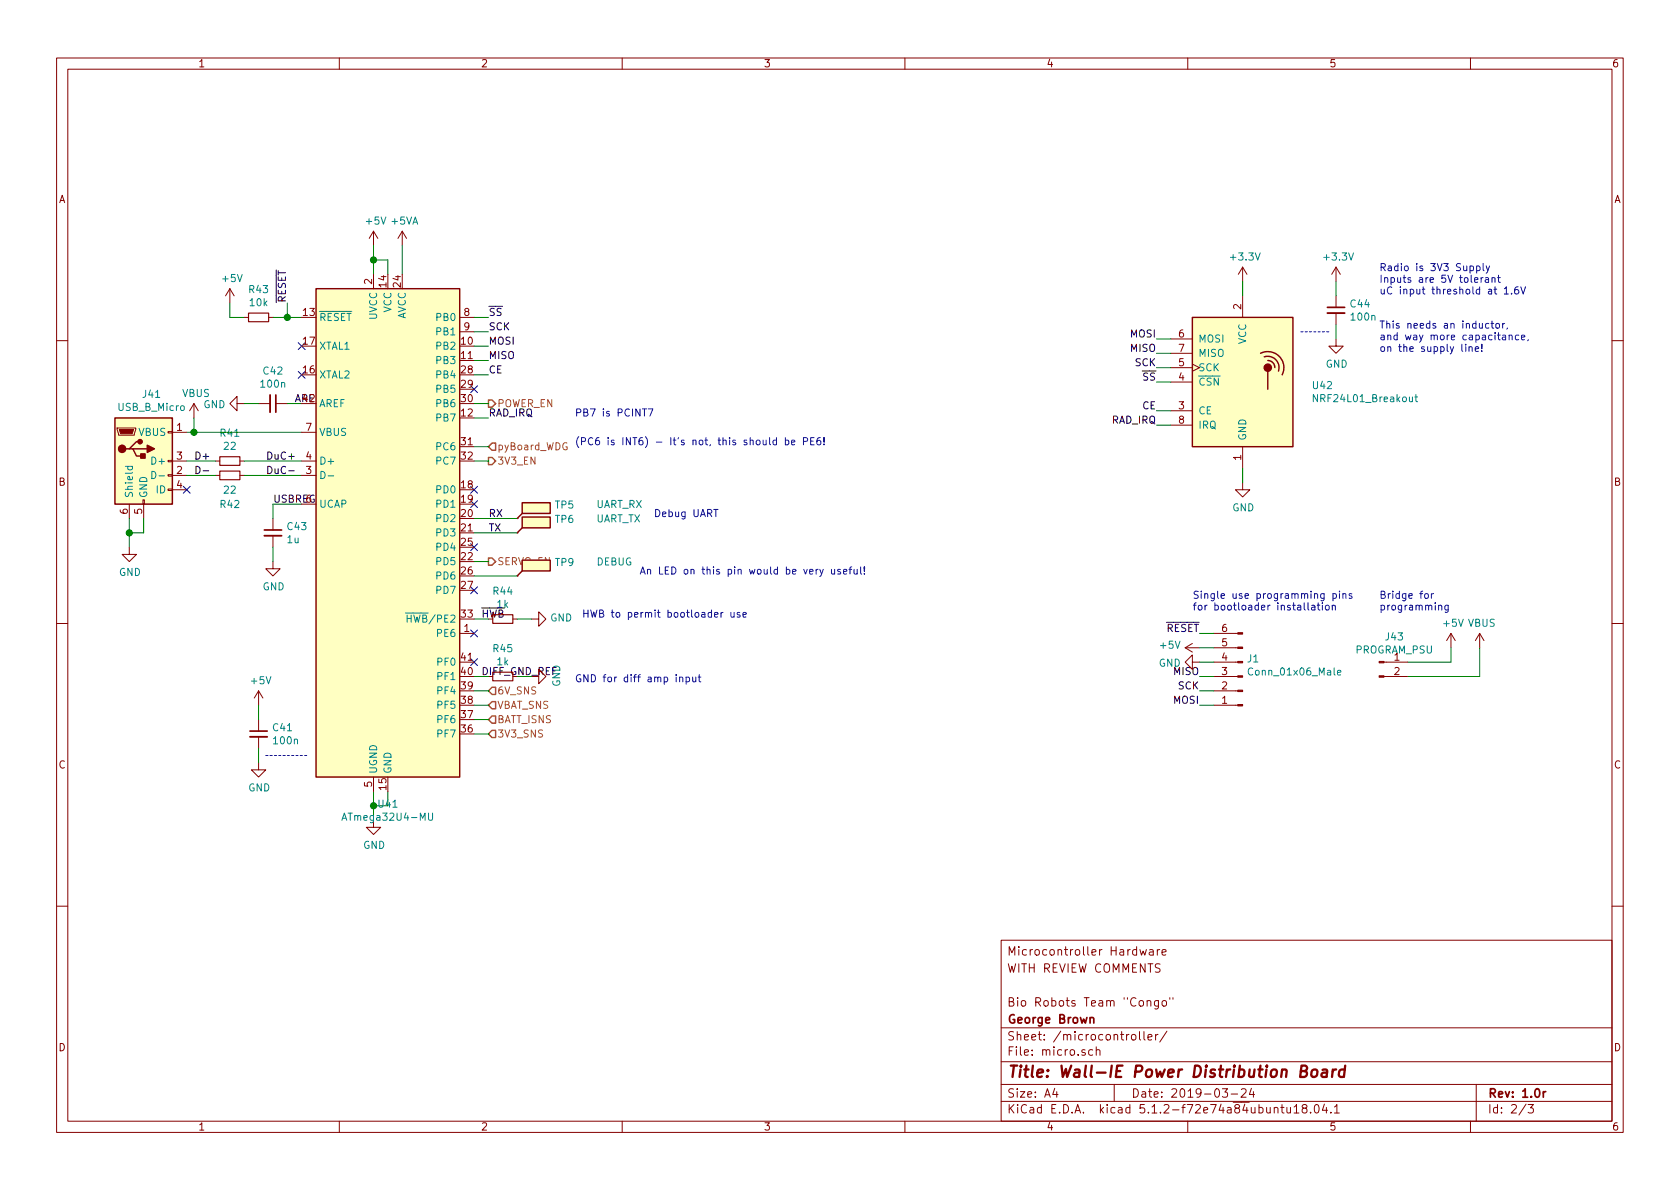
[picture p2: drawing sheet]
<svg xmlns="http://www.w3.org/2000/svg" width="297mm" height="210mm" viewBox="0 0 297 210" stroke-linecap="round" stroke-linejoin="round" font-family="sans-serif">
<g fill="none" stroke="#840000" stroke-width=".18">
<path d="M10 10.3h277v189.9h-277zM12 12.2h273v186.1h-273zM60 10.3v1.9M110 10.3v1.9M160 10.3v1.9M210 10.3v1.9M260 10.3v1.9M40.6 51l-.7 1.3M40.6 51v2.6M40.6 51l.8 1.3M43.2 56.1h.7M47.5 56.1h.8"/>
<path d="M66 40.9l-.7 1.3M66 40.9v2.5M66 48.5v2.5M66 40.9l.8 1.3M71.1 40.9l-.7 1.3M71.1 40.9v2.5M71.1 40.9l.8 1.3M81.3 56.1h2.5M81.3 58.7h2.5M207 59.9h3.8M219.7 47.2l-.8 1.3M219.7 47.2v2.6"/>
<path d="M219.7 52.3v3.8M219.7 47.2l.8 1.3M236.2 59.9v1.3h1.3l-1.3 1.3-1.3-1.3h1.3M236.2 47.2v2.6M236.2 52.3v2.1M236.2 55.4v2M236.2 47.2l-.7 1.3M236.2 47.2l.8 1.3M10 60.2h2M20.7 75.7h3.3v.2l-.3 1.1h-2.7zM29.7 76.3h.8v.3h-.8zM30.5 76.4h2.5"/>
<path d="M34.3 71.4l-.8 1.2M34.3 71.4v2.5M34.3 71.4l.8 1.2M41.9 71.4v-1.3l-1.3 1.3 1.3 1.2v-1.2h1.3M45.7 71.4h2.1M48.8 71.4h2M53.3 76.4h2.6M207 72.6h3.8M207 67.6h3.8M207 65h3.8M207 62.5h3.8M207 75.2h3.8"/>
<path d="M210.8 64.4l1.3 .6-1.3 .7M219.7 79v3.8M285 60.2h2M22.9 96.8v1.2h1.2l-1.2 1.3-1.3-1.3h1.3M22.9 89.1v2.6M25.3 88.4h.2v.7h-.2zM25.4 89.1v2.6M29.7 86.5h.8v.2h-.8zM29.7 83.9h.8v.3h-.8zM29.7 81.4h.8v.3h-.8zM30.5 84.1h2.5M30.5 81.5h2.5"/>
<path d="M30.5 86.6h2.5M38.1 84.1h.8M38.1 81.5h.8M42.4 84.1h.8M42.4 81.5h.8M48.3 99.3v1.3h1.2l-1.2 1.2-1.3-1.2h1.3M48.3 91.7v2M48.3 94.7v2.1M53.3 84.1h2.6M53.3 81.5h2.6M91.4 91.7h.1M91.4 94.2h.1"/>
<path d="M219.7 85.3v1.3h1.3l-1.3 1.3-1.3-1.3h1.3M10 110.3h2M81.3 112h2.5M90.7 109.5h.7M91.4 101.8h.1M94 119.6h1.2v-1.2l1.3 1.2-1.3 1.3v-1.3M94 109.5h1.2v-1.3l1.3 1.3-1.3 1.2v-1.2M209.5 114.5l1.3 .8M209.5 114.5h2.6M210.8 117.1v-1.3l-1.3 1.3 1.3 1.3v-1.3h1.3M210.8 113.8l-1.3 .7M214.6 119.6h4.2"/>
<path d="M214.6 117.1h4.2M214.6 114.5h4.2M214.6 112h4.2M244.7 119.6h4.2M244.7 117.1h4.2M256.5 112l-.7 1.3M256.5 112v2.5M256.5 112l.8 1.3M261.6 112l-.7 1.3M261.6 112v2.5M261.6 112l.8 1.3M285 110.3h2"/>
<path d="M45.7 134.9v1.2h1.3l-1.3 1.3-1.3-1.3h1.3M45.7 122.2v2.5M45.7 127.2v2.1M45.7 130.3v2M45.7 122.2l-.7 1.2M45.7 122.2l.8 1.2M66 137.4v2.5M214.6 122.2h4.2M214.6 124.7h4.2M66 145v1.3h1.3l-1.3 1.3-1.2-1.3h1.2M10 160.2h2M177 166.3h108v32h-108z"/>
<path d="M201.5 167.9l.3 1 .3-.7 .3 .7 .3-1M202.8 177.1l.1-.1a.37 .37 0 0 1 .6 .1v.8M203.3 168h.5l.1 .9M203.9 168.3h-.5l-.2 .2 .2 .4 .5-.1M204.6 167.9v1M204.8 176.9v1.2l-.3 .3h-.3M204.8 177l-.4-.1-.3 .3 .1 .6 .2 .1 .4-.1M205.1 167.9l-.4 .1-.1 .2M205.5 168.4l.7-.1-.1-.3-.4-.1-.2 .2v.7h.6M205.5 177.1l.3-.2 .4 .2v.5l-.1 .2-.3 .1-.3-.1zM206.8 176.4v.3M207.4 176.4v.3"/>
<path d="M285 160.2h2M60 198.3v1.9M110 198.3v1.9M160 198.3v1.9M177 194.8h108M177 191.8h108M177 187.8h108M177 181.8h108M186.5 192.5l-.4 1h1M186.8 193v1M193.2 185.7l-.4-.1-.3 .3 .1 .6 .2 .1 .4-.1M193.8 185.7h.1a.37 .37 0 0 1 .6 .1v.8"/>
<path d="M193.8 185.1v1.5M197 191.8v3M200.1 183.1l.2-.2 .5 .2v.7l-.2 .1-.5-.1zM201.5 182.4v1.3l.2 .2M202.3 182.4v1.3l.2 .2M203 183.4l.7-.1-.1-.3-.4-.1-.2 .2v.7h.6M204.3 182.9v1M204.7 182.9l-.4 .3M206.3 182.3l-1.2 2M210 198.3v1.9M216.1 192.5h.9l-.4 .6 .4 .1v.7l-.2 .1-.7-.1M217.7 193.5h1.1"/>
<path d="M219.5 192.7l.2-.2h.3l.3 .2v.3v.2l-.9 .8h.9M221.3 192.5l-.4 1h.9M221.6 193v1M225.3 196l.1-.1a.37 .37 0 0 1 .6 .1v.8M226.4 195.8h.6M226.7 195.3v1.3l.3 .2M227.5 195.8l.1 .9 .3 .1 .3-.1M228.2 195.8v1M228.8 195.8l.4-.5v1.5M228.8 196.8h.9M230.5 196l-.2-.2-.1-.2 .3-.3h.3l.3 .3-.1 .2-.6 .2a.48 .48 0 0 0-.1 .7l.2 .1 .5-.1a.48 .48 0 0 0-.2-.7M231.7 196.7v.1"/>
<path d="M232.5 195.5l.4-.2a.94 .94 0 0 1 0 1.5l-.5-.3v-.6zM234.2 195.2l-.4 1.1h.9M234.5 195.8v1M235.3 196.7v.1M235.9 195.8l.5-.5v1.5M235.9 196.8h.9M260 198.3v1.9M261 191.8v6.5M269.8 195.2l-1.2 2M270.2 195.3h.9l-.5 .6 .4 .1v.7l-.2 .1-.6-.1"/>
</g>
<path d="M234.7 54.4h3M48.8 69.8v3.1M46.7 93.7h3.1M44.2 129.3h3M192.7 180.1l.1-.1a.37 .37 0 0 1 .6 .1v.8M272.9 193v1M273.3 193l-.4 .3" fill="none" stroke="#840000" stroke-width=".3"/>
<path d="M230 189.4h.7a.5 .5 0 0 0 .4-.4 .5 .5 0 0 0-.3-.6h-.7l-.2 2h.7a.53 .53 0 0 0 .5-.5 .53 .53 0 0 0-.4-.5M232 189.3a.53 .53 0 0 1 .5-.2 .53 .53 0 0 1 .4 .4v.6a.54 .54 0 0 1-.6 .4 .54 .54 0 0 1-.5-.4zM233.8 189.2h.8l-.1 1.2M234.6 189.6l-.6 .1a.4 .4 0 0 0-.4 .3 .4 .4 0 0 0 .3 .4l.7-.1M235.7 189.1l-.2 1.3M236.2 189.1a.55 .55 0 0 0-.6 .4M237.8 189.2a.68 .68 0 0 0-1 .3v.8l.2 .1 .6-.1M237.8 188.4l-.2 2" fill="none" stroke="#840000" stroke-width=".41"/>
<g fill="#ffffc2" stroke="#ffffc2" stroke-width=".18">
<path d="M210.8 56.1h17.8v22.9h-17.8z"/>
<path d="M20.3 73.9h10.2v15.2h-10.2z"/>
<path d="M92.3 88.9h5v1.9h-5z"/>
<path d="M92.3 91.4h5v1.9h-5z"/>
<path d="M92.3 99.1h5v1.9h-5z"/>
<path d="M55.9 51h25.4v86.4h-25.4z"/>
</g>
<g fill="none" stroke="#840000" stroke-width=".25">
<path d="M55.9 51h25.4v86.4h-25.4zM210.8 56.1h17.8v22.9h-17.8zM20.3 73.9h10.2v15.2h-10.2zM22.9 79.4h.6l.6 1.2h1.3M23.5 79.4h2.5M24.8 78.1h-.7l-1.2 1.3h-.7M222.9 62.5a2.84 2.84 0 0 1 3.3 .5 2.84 2.84 0 0 1 .5 3.3M223.5 63.1a1.99 1.99 0 0 1 2.1 .5 1.99 1.99 0 0 1 .4 2M224.2 63.7a1.25 1.25 0 0 1 1.2 1.3M224.2 65.7v3.1M92.3 88.9h5v1.9h-5zM92.3 91.4h5v1.9h-5z"/>
<path d="M92.3 99.1h5v1.9h-5zM92.3 90.8l-.9 .9M92.3 93.3l-.9 .9M92.3 101l-.9 .8"/>
</g>
<g fill="#840000" stroke="#840000" stroke-width=".25">
<path d="M24.9 80.3h.8v.7h-.8z"/>
<path d="M26 78.7l1.3 .7-1.3 .6z"/>
<circle cx="224.2" cy="65" r=".63"/>
<circle cx="21.6" cy="79.4" r=".63"/>
<circle cx="24.8" cy="78.1" r=".38"/>
</g>
<g fill="none" stroke="#008484" stroke-width=".18">
<path d="M232.9 69.8v1.2l-.7-1.2v1.2M250.2 70.2h.4M250.3 69.8v1.1l.3 .1M22.1 82.5h1.3M22.6 82.5v.3l.2 .3 .6-.1v-.5M26.8 83.4a.64 .64 0 0 1 .8 .6 .64 .64 0 0 1-.8 .6zM28.1 84.1h1M56.7 83.4a.64 .64 0 0 1 .8 .6 .64 .64 0 0 1-.8 .6zM58 84.1h1M71.7 108.4h1.3M72 108.8v1.2M72 109.4h.7"/>
<path d="M236.5 118.9l.6-.1-.1-.2-.3-.1-.2 .2 .1 .6h.4M60.5 145.1l.4-1.3 .4 1.3M60.6 144.7h.6M75.8 143.8v1l.2 .3 .4-.1 .1-.2v-1"/>
</g>
<g fill="#840000" stroke="#840000" stroke-width=".18">
<path d="M21.1 75.9h2.5l-.2 .8h-2.1z"/>
<path d="M243.8 119.5h.9v.3h-.9z"/>
<path d="M243.8 117h.9v.2h-.9z"/>
<path d="M218.8 111.9h.9v.2h-.9z"/>
<path d="M218.8 114.4h.9v.3h-.9z"/>
<path d="M218.8 117h.9v.2h-.9z"/>
<path d="M218.8 119.5h.9v.3h-.9z"/>
<path d="M218.8 122h.9v.3h-.9z"/>
<path d="M218.8 124.6h.9v.2h-.9z"/>
</g>
<path d="M234.7 55.4h3M47.8 69.8v3.1M46.7 94.7h3.1M44.2 130.3h3" fill="none" stroke="#840000" stroke-width=".33"/>
<path d="M43.9 55.4h3.6v1.5h-3.6zM38.9 80.8h3.5v1.5h-3.5zM38.9 83.3h3.5v1.5h-3.5zM87.1 118.9h3.6v1.5h-3.6zM87.1 108.7h3.6v1.5h-3.6z" fill="none" stroke="#840000" stroke-width=".2"/>
<path d="M86.4 70.7h.6l.6 .7-.6 .6h-.6zM87 78.4h.6v1.2h-.6l-.6-.6zM86.4 98.7h.6l.6 .6-.6 .6h-.6zM86.4 80.9h.6l.6 .6-.6 .7h-.6zM87 124.1h.6v1.2h-.6l-.6-.6zM87 121.5h.6v1.3h-.6l-.6-.6zM87 129.2h.6v1.2h-.6l-.6-.6zM87 126.6h.6v1.3h-.6l-.6-.7z" fill="none" stroke="#848400" stroke-width=".25"/>
<path d="M100.2 78.4a.59 .59 0 0 0-.7 .5 .59 .59 0 0 0 .7 .6l.1-.5h-.2" fill="none" stroke="#848400" stroke-width=".18"/>
<g fill="none" stroke="#0000c2" stroke-width=".18">
<path d="M259.9 47.1l.4-.1 .2 .3-.1 .5h-.5M261.1 47.1l.3-.1 .3 .3-.1 .5h-.5M261.1 47v1.3M261.9 49.1v.8M262.2 46.6v1.1l.2 .2M262.2 49.1h-.2l-.1 .2M262.7 49.1h.4l.1 .8M262.8 47l.3 .9M263.2 49.4h-.4l-.2 .2 .2 .3h.4M263.2 57.2h-.3l-.2 .2 .1 .6h.4M263.4 47l-.4 1.2-.2 .1M263.6 57.2h.5"/>
<path d="M263.8 49.2l.2-.1h.3v.8M263.8 56.8v1.1l.3 .1M263.8 49.1v.8M264.6 57.2h.3l.2 .2v.4l-.2 .2h-.3l-.1-.2zM264.8 49.1h.5M264.9 48.7v1.1l.4 .1M265.7 59.3h.5v.8M265.7 57.2v.8M266 51.1l.3-.4v1.3M266 52h.7M266 57.2h-.2l-.1 .2M266.2 59.6h-.4l-.2 .2 .2 .3 .4-.1"/>
<path d="M266.5 58l-.1 .2M266.8 59.4l.2-.1h.3l.1 .8M266.8 59.3v.8M267.3 51.9v.1M268.4 50.7l-.4 .1-.2 .5v.6l.2 .1 .4-.1 .1-.1-.1-.5-.4-.1-.2 .3M268.5 59.3h-.4l-.2 .2 .1 .5h.5M268.9 50.7l.4 1.3 .4-1.3M269 59.7l.6-.1-.1-.3h-.3l-.2 .1 .1 .6h.4M113.6 72.3h.7M114.6 72.3h.8l-.5 1.3M136.1 77.4v1.1l.1 .2M137.3 77.9l-.4-.1-.2 .2 .1 .6h.5"/>
<path d="M137.3 77.4v1.3M138.9 77.9l.3-.1 .3 .2-.2 .6h-.4M138.9 77.4v1.3M140 78.2l.5-.1v-.2l-.4-.1-.1 .2v.6h.5M142.1 78h.6l.1-.2-.1-.3-.2-.1h-.4v1.3M143.3 78h.5M143.9 77.4h-.6v1.3h.6M145 77.4l-.3 .1a.87 .87 0 0 0 0 1.2l.4-.2v-.5l-.4-.1-.3 .2M145.7 78.5v.2M145.7 77.4v.8M258.5 60.9v1.1l.1 .1M259.2 61.3v.8"/>
<path d="M259.7 61.4l.2-.1 .3 .1 .1 .7M259.7 61.3v.8M260.8 61.7l.6-.1v-.2l-.4-.1-.2 .2 .1 .6h.5M262 62v.1M262 60.9v.8M270.2 60l-.1 .3M126.2 90.1h.7M120.2 119.9l.1-.2 .3 .1 .1 .8M120.2 119.7v.9M121.3 119.8l.4-.1 .2 .3-.1 .5h-.5M121.3 119.7v1.3M122.5 119.7v.8l.3 .1 .2-.2"/>
<path d="M123 119.7v.9M123.4 119.7h.5M123.6 119.3v1.1l.3 .2M127.5 108.3v.8M127.8 108.3l-.3 .2M129.2 108.3l.1 .8h.3l.2-.1M129.8 108.3v.8M130.8 108.4l-.3-.1-.2 .2 .1 .2 .4 .1v.3h-.5M131.4 108.7l.6-.1-.1-.2-.4-.1-.1 .2v.6h.5M145 100.7l.3 .8M145.6 100.7l-.5 1.1-.1 .1M147 100.7l.1 .8h.3l.2-.1"/>
<path d="M147.6 100.7v.8M148.6 100.7h-.3l-.2 .2 .1 .1 .4 .2v.3h-.5M149.1 101.1l.6-.1v-.3h-.4l-.2 .2 .1 .6h.5M150.1 100.7h.5M150.6 100.2l-.3 .2v1.1M151 100.7l.1 .8h.3l.2-.1M151.6 100.7v.8M152.2 100.2v1.1l.1 .2M152.8 101.4v.1M152.8 100.2v.8M231.3 106.6v1.1l.1 .2M231.9 107.1h.5l.1 .8"/>
<path d="M232.5 107.3l-.4 .1-.2 .2v.2h.6M232.9 107h.5M233.1 106.6v1.1l.3 .2M233.8 107v.9M234.5 107.1l.3-.1 .2 .3-.1 .5-.3 .1-.3-.3zM235.6 107.2l.1-.2 .3 .1 .1 .8M235.6 107v.9M235.7 105h.3l.3 .2-.1 .6h-.5M235.7 105v1.2M236.8 104.5v.2M236.8 105v.8M237.4 105.1l.2-.1h.3l.1 .8"/>
<path d="M237.4 105v.8M239 105h-.3l-.2 .2 .1 .1 .4 .2v.3h-.5M251.9 105.1l.2-.1 .4 .1 .1 .5-.2 .2h-.3l-.2-.1zM253.1 105v.8M253.5 105l-.4 .2M254.4 107.2l.2-.2 .2 .1 .1 .8M256.1 107l-.1 1.2-.2 .1-.3-.1M256.1 107.1l-.4-.1-.3 .3 .2 .5h.5"/>
</g>
<path d="M34.6 82.5a.64 .64 0 0 1 .8 .6 .64 .64 0 0 1-.8 .6zM35.9 83.3h1M51.1 83.3h.9" fill="none" stroke="#000" stroke-width=".18"/>
<g fill="none" stroke="#008400" stroke-width=".18">
<path d="M40.6 53.6v2.5h2.6M48.3 56.1h5M50.8 53.6v2.5M66 46h2.6v2.5M66 43.4v5.1M71.1 43.4v5.1M83.8 58.7h2.6M83.8 56.1h2.6M204.5 59.9h2.5M219.7 49.8v2.5M236.2 49.8v2.5M236.2 57.4v2.5"/>
<path d="M33 76.4h20.3M34.3 73.9v2.5M43.2 71.4h2.5M50.8 71.4h2.5M83.8 61.2h2.6M83.8 63.7h2.6M83.8 66.3h2.6M83.8 79h2.6M83.8 73.9h2.6M83.8 71.4h2.6M204.5 62.5h2.5M204.5 65h2.5"/>
<path d="M204.5 67.6h2.5M204.5 72.6h2.5M204.5 75.2h2.5M22.9 91.7v5.1M25.4 91.7v2.5h-2.5M33 84.1h5.1M33 81.5h5.1M43.2 84.1h10.1M43.2 81.5h10.1M48.3 96.8v2.5M53.3 89.1h-5v2.6M83.8 94.2h7.6"/>
<path d="M83.8 81.5h2.6M83.8 99.3h2.6M83.8 91.7h7.6M219.7 82.8v2.5M83.8 119.6h2.6M83.8 109.5h2.6M83.8 101.8h7.6M91.4 109.5h2.6M212.1 117.1h2.5M212.1 119.6h2.5M212.1 112h2.5M212.1 114.5h2.5"/>
<path d="M256.5 114.5v2.6h-7.6M261.6 114.5v5.1h-12.7M45.7 124.7v2.5M45.7 132.3v2.6M66 139.9v5.1M68.6 139.9v2.6h-2.6M83.8 122.2h2.6M83.8 124.7h2.6M83.8 127.2h2.6M83.8 129.8h2.6M212.1 122.2h2.5M212.1 124.7h2.5"/>
</g>
<path d="M234.9 58.7h-5M47 133.6h7.6" fill="none" stroke="#0000c2" stroke-width=".18" stroke-dasharray=".4 .4"/>
<g fill="#008400" stroke="#008400" stroke-width=".25">
<circle cx="22.9" cy="94.2" r=".51"/>
<circle cx="66" cy="142.5" r=".51"/>
<circle cx="50.8" cy="56.1" r=".51"/>
<circle cx="66" cy="46" r=".51"/>
<circle cx="34.3" cy="76.4" r=".51"/>
</g>
<g fill="none" stroke="#000084" stroke-width=".18">
<path d="M52.7 60.6l1.2 1.2M52.7 65.7l1.2 1.2M53.9 65.7l-1.2 1.2M53.9 60.6l-1.2 1.2M83.2 68.2l1.2 1.2M84.4 68.2l-1.2 1.2M32.4 86l1.2 1.2M33.6 86l-1.2 1.2M83.2 96.2l1.2 1.2M83.2 88.5l1.2 1.3M83.2 86l1.2 1.2M84.4 96.2l-1.2 1.2"/>
<path d="M84.4 88.5l-1.2 1.3M84.4 86l-1.2 1.2M83.2 103.8l1.2 1.2M83.2 111.4l1.2 1.2M83.2 116.5l1.2 1.2M84.4 103.8l-1.2 1.2M84.4 111.4l-1.2 1.2M84.4 116.5l-1.2 1.2"/>
</g>
<text font-size="2.8" fill="#840000" x="178" y="190.5">Title: Wall-IE Power Distribution Board</text>
<g font-size="2.1" fill="#840000">
<text x="178" y="172">WITH REVIEW COMMENTS</text>
<text x="178" y="169">Microcontroller Hardware</text>
<text x="178" y="178">Bio Robots Team &quot;Congo&quot;</text>
<text x="178" y="184">Sheet: /microcontroller/</text>
<text x="178" y="181">George Brown</text>
<text x="178" y="186.7">File: micro.sch</text>
<text x="178" y="196.9">KiCad E.D.A. kicad 5.1.2-f72e74a84ubuntu18.04.1</text>
<text x="178" y="194.1">Size: A4</text>
<text x="200" y="194.1">Date: 2019-03-24</text>
<text x="263" y="194.1">Rev: 1.0r</text>
<text x="263" y="196.9">Id: 2/3</text>
</g>
<g font-size="1.8" fill="#840000">
<text x="35" y="11.9">1</text>
<text x="85" y="11.9">2</text>
<text x="135" y="11.9">3</text>
<text x="185" y="11.9">4</text>
<text x="235" y="11.9">5</text>
<text x="285" y="11.9">6</text>
<text x="10.4" y="35.9">A</text>
<text x="285.4" y="35.9">A</text>
<text x="65.8" y="50.3" transform="rotate(-90 65.8 50.3)">2</text>
<text x="68.3" y="50.7" transform="rotate(-90 68.3 50.7)">14</text>
<text x="70.9" y="50.7" transform="rotate(-90 70.9 50.7)">24</text>
<text x="53.6" y="55.9">13</text>
<text x="82.1" y="55.9">8</text>
<text x="82.1" y="58.4">9</text>
<text x="208.4" y="59.7">6</text>
<text x="219.5" y="54.7" transform="rotate(-90 219.5 54.7)">2</text>
<text x="53.6" y="61">17</text>
<text x="81.6" y="61">10</text>
<text x="81.6" y="63.5">11</text>
<text x="208.4" y="64.8">5</text>
<text x="208.4" y="62.2">7</text>
<text x="53.6" y="66">16</text>
<text x="53.6" y="71.1">42</text>
<text x="81.6" y="66">28</text>
<text x="81.6" y="68.6">29</text>
<text x="81.6" y="71.1">30</text>
<text x="208.4" y="67.3">4</text>
<text x="31.3" y="76.2">1</text>
<text x="54.1" y="76.2">7</text>
<text x="81.6" y="73.7">12</text>
<text x="208.4" y="72.4">3</text>
<text x="208.4" y="74.9">8</text>
<text x="31.3" y="83.8">2</text>
<text x="31.3" y="81.3">3</text>
<text x="54.1" y="83.8">3</text>
<text x="54.1" y="81.3">4</text>
<text x="81.6" y="78.7">31</text>
<text x="81.6" y="81.3">32</text>
<text x="219.5" y="81.4" transform="rotate(-90 219.5 81.4)">1</text>
<text x="10.4" y="85.9">B</text>
<text x="31.3" y="86.4">4</text>
<text x="48.3" y="88.9">USBREG</text>
<text x="54.1" y="88.9">6</text>
<text x="81.6" y="86.4">18</text>
<text x="81.6" y="88.9">19</text>
<text x="285.4" y="85.9">B</text>
<text x="22.6" y="90.9" transform="rotate(-90 22.6 90.9)">6</text>
<text x="25.1" y="90.9" transform="rotate(-90 25.1 90.9)">5</text>
<text x="81.6" y="91.4">20</text>
<text x="81.6" y="94">21</text>
<text x="81.6" y="99.1">22</text>
<text x="81.6" y="96.5">25</text>
<text x="81.6" y="101.6">26</text>
<text x="81.6" y="104.1">27</text>
<text x="81.6" y="109.2">33</text>
<text x="82.1" y="111.8">1</text>
<text x="216.1" y="111.8">6</text>
<text x="81.6" y="119.4">40</text>
<text x="81.6" y="116.8">41</text>
<text x="216.1" y="119.4">3</text>
<text x="216.1" y="116.8">4</text>
<text x="216.1" y="114.3">5</text>
<text x="246.5" y="119.4">2</text>
<text x="81.6" y="124.5">38</text>
<text x="81.6" y="121.9">39</text>
<text x="216.1" y="124.5">1</text>
<text x="216.1" y="121.9">2</text>
<text x="81.6" y="129.5">36</text>
<text x="81.6" y="127">37</text>
<text x="10.4" y="135.9">C</text>
<text x="285.4" y="135.9">C</text>
<text x="65.8" y="139.2" transform="rotate(-90 65.8 139.2)">5</text>
<text x="68.3" y="139.6" transform="rotate(-90 68.3 139.6)">15</text>
<text x="10.4" y="185.9">D</text>
<text x="285.4" y="185.9">D</text>
<text x="35" y="199.9">1</text>
<text x="85" y="199.9">2</text>
<text x="135" y="199.9">3</text>
<text x="185" y="199.9">4</text>
<text x="235" y="199.9">5</text>
<text x="285" y="199.9">6</text>
</g>
<g font-size="1.8" fill="#008484">
<text x="64.8" y="39.7">+5V</text>
<text x="69.3" y="39.7">+5VA</text>
<text x="217.8" y="46.1">+3.3V</text>
<text x="234.3" y="46.1">+3.3V</text>
<text x="39.4" y="49.9">+5V</text>
<text x="44.1" y="51.8">R43</text>
<text x="44.2" y="54.1">10k</text>
<text x="56.4" y="56.8">RESET</text>
<text x="66.7" y="56.6" transform="rotate(-90 66.7 56.6)">UVCC</text>
<text x="69.2" y="55.3" transform="rotate(-90 69.2 55.3)">VCC</text>
<text x="71.8" y="56.6" transform="rotate(-90 71.8 56.6)">AVCC</text>
<text x="77.3" y="56.8">PB0</text>
<text x="77.3" y="59.3">PB1</text>
<text x="238.8" y="54.4">C44</text>
<text x="239" y="56.7">100n</text>
<text x="56.4" y="61.8">XTAL1</text>
<text x="77.3" y="61.8">PB2</text>
<text x="77.3" y="64.4">PB3</text>
<text x="211.8" y="65.7">SCK</text>
<text x="211.8" y="60.6">MOSI</text>
<text x="211.8" y="63.1">MISO</text>
<text x="220.3" y="60.9" transform="rotate(-90 220.3 60.9)">VCC</text>
<text x="234.4" y="65">GND</text>
<text x="25.3" y="70.4">J41</text>
<text x="32.2" y="70.2">VBUS</text>
<text x="46.3" y="68.5">100n</text>
<text x="46.6" y="66.2">C42</text>
<text x="56.4" y="66.9">XTAL2</text>
<text x="77.3" y="66.9">PB4</text>
<text x="77.3" y="69.5">PB5</text>
<text x="211.8" y="68.2">CSN</text>
<text x="232.2" y="68.8">U42</text>
<text x="232.7" y="71.1">NRF24L01_Breakout</text>
<text x="21" y="72.7">USB_B_Micro</text>
<text x="24.6" y="77.1">VBUS</text>
<text x="36" y="72.2">GND</text>
<text x="39" y="77.2">R41</text>
<text x="56.4" y="72">AREF</text>
<text x="56.4" y="77.1">VBUS</text>
<text x="77.3" y="74.5">PB7</text>
<text x="77.3" y="72">PB6</text>
<text x="211.8" y="73.3">CE</text>
<text x="211.8" y="75.8">IRQ</text>
<text x="220.3" y="78" transform="rotate(-90 220.3 78)">GND</text>
<text x="27.2" y="82.2">D+</text>
<text x="39.7" y="79.5">22</text>
<text x="56.4" y="82.2">D+</text>
<text x="77.3" y="79.6">PC6</text>
<text x="77.3" y="82.2">PC7</text>
<text x="23.5" y="88.1" transform="rotate(-90 23.5 88.1)">Shield</text>
<text x="26" y="88.1" transform="rotate(-90 26 88.1)">GND</text>
<text x="27.7" y="87.2">ID</text>
<text x="39" y="89.8">R42</text>
<text x="39.7" y="87.3">22</text>
<text x="56.4" y="89.8">UCAP</text>
<text x="77.3" y="87.2">PD0</text>
<text x="77.3" y="89.8">PD1</text>
<text x="98.2" y="89.9">TP5</text>
<text x="105.4" y="89.8">UART_RX</text>
<text x="50.9" y="93.7">C43</text>
<text x="77.3" y="92.3">PD2</text>
<text x="77.3" y="94.9">PD3</text>
<text x="98.2" y="92.5">TP6</text>
<text x="105.3" y="92.4">UART_TX</text>
<text x="217.9" y="90.4">GND</text>
<text x="21" y="101.8">GND</text>
<text x="50.8" y="96.1">1u</text>
<text x="77.3" y="99.9">PD5</text>
<text x="77.3" y="97.4">PD4</text>
<text x="87.9" y="99.9">SERVO_EN TP9</text>
<text x="105.5" y="100">DEBUG</text>
<text x="46.4" y="104.4">GND</text>
<text x="77.3" y="102.5">PD6</text>
<text x="77.3" y="105">PD7</text>
<text x="87.3" y="105.2">R44</text>
<text x="72.7" y="110.1">HWB/PE2</text>
<text x="77.4" y="112.6">PE6</text>
<text x="97.3" y="109.9">GND</text>
<text x="245.1" y="113.3">J43</text>
<text x="255.3" y="110.8">+5V VBUS</text>
<text x="77.5" y="117.7">PF0</text>
<text x="87.3" y="115.3">R45</text>
<text x="87.9" y="117.6">1k</text>
<text x="204.9" y="117.9">GND</text>
<text x="205.2" y="114.7">+5V</text>
<text x="220.6" y="117.1">J1</text>
<text x="221.2" y="119.5">Conn_01x06_Male</text>
<text x="239.6" y="115.6">PROGRAM_PSU</text>
<text x="246.5" y="116.8">1</text>
<text x="44.5" y="121">+5V</text>
<text x="77.5" y="125.3">PF5</text>
<text x="77.5" y="122.8">PF4</text>
<text x="77.5" y="120.3">PF1</text>
<text x="48.3" y="129.3">C41</text>
<text x="48.5" y="131.6">100n</text>
<text x="77.5" y="130.4">PF7</text>
<text x="77.5" y="127.9">PF6</text>
<text x="66.7" y="136.9" transform="rotate(-90 66.7 136.9)">UGND</text>
<text x="69.2" y="136.9" transform="rotate(-90 69.2 136.9)">GND</text>
<text x="43.9" y="139.9">GND</text>
<text x="67" y="142.8">U41</text>
<text x="61.3" y="145.1">ATmega32U4-MU</text>
<text x="64.2" y="150.1">GND</text>
</g>
<g font-size="1.8" fill="#0000c2">
<text x="243.8" y="47.9">Radio is 3V3 Supply</text>
<text x="243.8" y="50">Inputs are 5V tolerant</text>
<text x="243.8" y="52.1">uC input threshold at 1.6V</text>
<text x="243.8" y="58.1">This needs an inductor,</text>
<text x="243.8" y="60.2">and way more capacitance,</text>
<text x="243.8" y="62.2">on the supply line!</text>
<text x="101.6" y="73.7">PB7 is PCINT7</text>
<text x="101.6" y="78.7">(PC6 is INT6) - It's not, this should be PE6!</text>
<text x="115.6" y="91.4">Debug UART</text>
<text x="113" y="101.6">An LED on this pin would be very useful!</text>
<text x="210.8" y="105.9">Single use programming pins</text>
<text x="210.8" y="107.9">for bootloader installation</text>
<text x="243.8" y="105.9">Bridge for</text>
<text x="243.8" y="107.9">programming</text>
<text x="102.9" y="109.2">HWB to permit bootloader use</text>
<text x="101.6" y="120.6">GND for diff amp input</text>
</g>
<g font-size="1.8">
<text x="50.5" y="53.6" transform="rotate(-90 50.5 53.6)">RESET</text>
<text x="86.4" y="58.4">SCK</text>
<text x="86.4" y="55.9">SS</text>
<text x="199.9" y="59.7">MOSI</text>
<text x="86.4" y="61">MOSI</text>
<text x="86.4" y="63.5">MISO</text>
<text x="199.9" y="62.2">MISO</text>
<text x="200.7" y="64.8">SCK</text>
<text x="52.1" y="71.1">AREF</text>
<text x="86.4" y="66">CE</text>
<text x="202.1" y="67.3">SS</text>
<text x="86.4" y="73.7">RAD_IRQ</text>
<text x="196.5" y="74.9">RAD_IRQ</text>
<text x="202" y="72.4">CE</text>
<text x="34.3" y="81.3">D+</text>
<text x="47" y="83.8">DuC-</text>
<text x="47" y="81.3">DuC+</text>
<text x="86.4" y="91.4">RX</text>
<text x="86.4" y="94">TX</text>
<text x="87.9" y="107.5">1k</text>
<text x="85.1" y="109.2">HWB</text>
<text x="206.2" y="111.8">RESET</text>
<text x="207.6" y="119.4">MISO</text>
<text x="99.1" y="121.5" transform="rotate(-90 99.1 121.5)">GND</text>
<text x="207.6" y="124.5">MOSI</text>
<text x="208.4" y="121.9">SCK</text>
</g>
<g font-size="1.8" fill="#848400">
<text x="87.9" y="72">POWER_EN</text>
<text x="87.9" y="79.6">pyBoard_WDG</text>
<text x="87.9" y="82.2">3V3_EN</text>
<text x="87.9" y="125.3">VBAT_SNS</text>
<text x="87.9" y="122.8">6V_SNS</text>
<text x="87.9" y="130.4">3V3_SNS</text>
<text x="87.9" y="127.9">BATT_ISNS</text>
</g>
<text font-size="1.8" fill="#008400" x="85.1" y="119.4">DIFF_GND_REF</text>
</svg>
